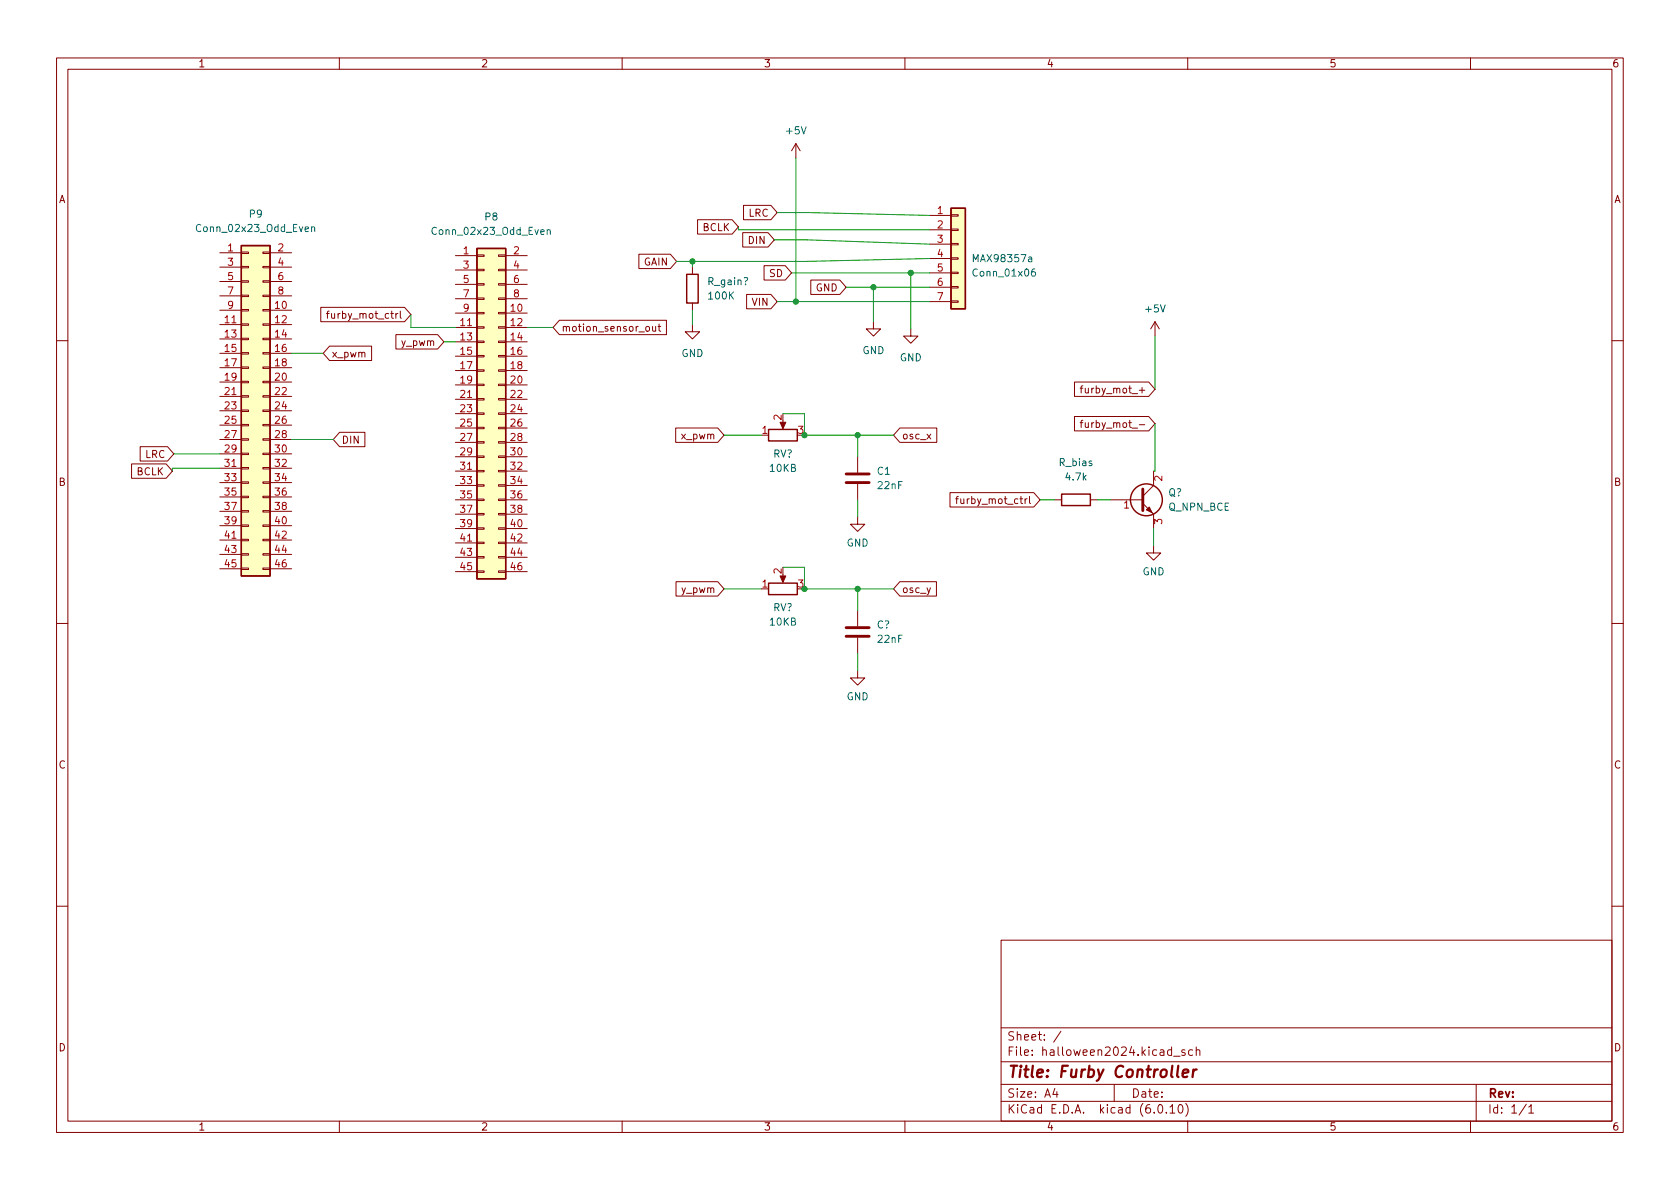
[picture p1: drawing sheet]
<svg xmlns="http://www.w3.org/2000/svg" width="297mm" height="210mm" viewBox="0 0 297 210" stroke-linecap="round" stroke-linejoin="round" font-family="sans-serif">
<g fill="none" stroke="#840000" stroke-width=".18">
<path d="M10 10.2h277v190.1h-277zM12 12.2h273v186.1h-273zM60 10.2v2M110 10.2v2M160 10.2v2M210 10.2v2M260 10.2v2M123.3 38.9h6.1l1.2 1.2-1.2 1.3h-6.1zM131.5 36.3h4.8l1.1 1.3-1.1 1.3h-4.8zM140.7 25.4l-.7 1.3M140.7 25.4v2.5M140.7 25.4l.8 1.3"/>
<path d="M164.3 38.1h3.8M168.1 38h1.3v.2h-1.3zM38.9 44.7h3.8M38.9 54.9h3.8M38.9 57.4h3.8M38.9 59.9h3.8M38.9 47.2h3.8M38.9 49.8h3.8M38.9 52.3h3.8M42.7 59.8h1.2v.3h-1.2zM42.7 57.3h1.2v.2h-1.2zM42.7 54.7h1.2v.3h-1.2z"/>
<path d="M42.7 52.2h1.2v.2h-1.2zM42.7 49.7h1.2v.2h-1.2zM42.7 47.1h1.2v.3h-1.2zM42.7 44.6h1.2v.2h-1.2zM46.5 59.8h1.3v.3h-1.3zM46.5 57.3h1.3v.2h-1.3zM46.5 54.7h1.3v.3h-1.3zM46.5 52.2h1.3v.2h-1.3zM46.5 49.7h1.3v.2h-1.3zM46.5 47.1h1.3v.3h-1.3zM46.5 44.6h1.3v.2h-1.3zM47.8 44.7h3.8"/>
<path d="M47.8 54.9h3.8M47.8 57.4h3.8M47.8 59.9h3.8M47.8 47.2h3.8M47.8 49.8h3.8M47.8 52.3h3.8M56.7 54.3h14.8l1.1 1.3-1.1 1.3h-14.8zM57.7 55.4h.5M58.2 55l-.3 .2v1.1M70 59.2h7.4l1.1 1.2-1.1 1.3h-7.4zM70.8 55v1.1l.2 .2M80.5 45.2h3.8"/>
<path d="M80.5 55.4h3.8M80.5 57.9h3.8M80.5 47.7h3.8M80.5 50.3h3.8M80.5 52.8h3.8M84.3 57.8h1.3v.2h-1.3zM84.3 55.2h1.3v.3h-1.3zM84.3 52.7h1.3v.3h-1.3zM84.3 50.2h1.3v.2h-1.3zM84.3 47.6h1.3v.3h-1.3zM84.3 45.1h1.3v.2h-1.3zM88.1 57.8h1.3v.2h-1.3z"/>
<path d="M88.1 55.2h1.3v.3h-1.3zM88.1 52.7h1.3v.3h-1.3zM88.1 50.2h1.3v.2h-1.3zM88.1 47.6h1.3v.3h-1.3zM88.1 45.1h1.3v.2h-1.3zM89.4 45.2h3.8M89.4 55.4h3.8M89.4 57.9h3.8M89.4 47.7h3.8M89.4 50.3h3.8M89.4 52.8h3.8M98.9 56.6h18.9v2.6h-18.9l-1.1-1.3z"/>
<path d="M113 45h5.5l1.1 1.2-1.1 1.3h-5.5zM115.4 57.7v.8l.3 .1 .2-.1M115.9 57.7v.9M116.3 57.7h.5M116.5 57.3v1.1l.3 .2M122.4 57.4v1.3h1.3l-1.3 1.2-1.2-1.2h1.2M122.4 47.2v1.3M122.4 53.6v1.3M131.3 41.1h4.5l1.1 1.3-1.1 1.3h-4.5zM132 52.1h4.3l1.1 1.2-1.1 1.3h-4.3zM135.1 47h3.7l1.2 1.3-1.2 1.2h-3.7zM143.4 49.5h5.1l1.1 1.3-1.1 1.3h-5.1z"/>
<path d="M154.4 56.9v1.3h1.3l-1.3 1.2-1.2-1.2h1.2M161 58.2v1.2h1.3l-1.3 1.3-1.2-1.3h1.2M164.3 40.6h3.8M164.3 43.2h3.8M164.3 45.7h3.8M164.3 48.3h3.8M164.3 50.8h3.8M164.3 53.3h3.8M168.1 53.2h1.3v.3h-1.3zM168.1 50.7h1.3v.2h-1.3zM168.1 48.1h1.3v.3h-1.3zM168.1 45.6h1.3v.2h-1.3z"/>
<path d="M168.1 43h1.3v.3h-1.3zM168.1 40.5h1.3v.3h-1.3zM204.2 56.9l-.7 1.3M204.2 56.9v2.5M204.2 56.9l.8 1.3M10 60.2h2M24.8 79h4.8l1.1 1.3-1.1 1.2h-4.8zM38.9 62.5h3.8M38.9 65h3.8M38.9 67.6h3.8M38.9 70.1h3.8M38.9 72.6h3.8"/>
<path d="M38.9 75.2h3.8M38.9 77.7h3.8M42.7 77.6h1.2v.2h-1.2zM42.7 75.1h1.2v.2h-1.2zM42.7 72.5h1.2v.3h-1.2zM42.7 70h1.2v.2h-1.2zM42.7 67.4h1.2v.3h-1.2zM42.7 64.9h1.2v.2h-1.2zM42.7 62.4h1.2v.2h-1.2zM46.5 77.6h1.3v.2h-1.3zM46.5 75.1h1.3v.2h-1.3zM46.5 72.5h1.3v.3h-1.3z"/>
<path d="M46.5 70h1.3v.2h-1.3zM46.5 67.4h1.3v.3h-1.3zM46.5 64.9h1.3v.2h-1.3zM46.5 62.4h1.3v.2h-1.3zM47.8 62.5h3.8M47.8 65h3.8M47.8 67.6h3.8M47.8 70.1h3.8M47.8 72.6h3.8M47.8 75.2h3.8M47.8 77.7h3.8M58.3 61.2h7.4v2.5h-7.4l-1.2-1.2z"/>
<path d="M60 76.4h4.5v2.6h-4.5l-1.1-1.3zM80.5 60.4h3.8M80.5 63h3.8M80.5 65.5h3.8M80.5 68.1h3.8M80.5 70.6h3.8M80.5 73.1h3.8M80.5 75.7h3.8M80.5 78.2h3.8M84.3 78.1h1.3v.3h-1.3zM84.3 75.6h1.3v.2h-1.3zM84.3 73h1.3v.3h-1.3z"/>
<path d="M84.3 70.5h1.3v.2h-1.3zM84.3 67.9h1.3v.3h-1.3zM84.3 65.4h1.3v.3h-1.3zM84.3 62.9h1.3v.2h-1.3zM84.3 60.3h1.3v.3h-1.3zM88.1 78.1h1.3v.3h-1.3zM88.1 75.6h1.3v.2h-1.3zM88.1 73h1.3v.3h-1.3zM88.1 70.5h1.3v.2h-1.3zM88.1 67.9h1.3v.3h-1.3zM88.1 65.4h1.3v.3h-1.3zM88.1 62.9h1.3v.2h-1.3z"/>
<path d="M88.1 60.3h1.3v.3h-1.3zM89.4 60.4h3.8M89.4 63h3.8M89.4 65.5h3.8M89.4 68.1h3.8M89.4 70.6h3.8M89.4 73.1h3.8M89.4 75.7h3.8M89.4 78.2h3.8M119.5 75.7h7.4l1.1 1.3-1.1 1.2h-7.4zM138.4 74.4v1M159.1 75.7h6.5v2.5h-6.5l-1.1-1.2z"/>
<path d="M190 73.7h13.1l1.1 1.2-1.1 1.3h-13.1zM190 67.6h13.1l1.1 1.2-1.1 1.3h-13.1zM191 74.7h.5M191 68.6h.5M191.5 74.3l-.3 .2v1.1M191.5 68.2l-.3 .2v1.1M191.9 74.7v.8l.3 .1 .2-.1M285 60.2h2M23.3 82h6.1l1.1 1.3-1.1 1.3h-6.1zM38.9 80.3h3.8M38.9 82.8h3.8M38.9 85.3h3.8"/>
<path d="M38.9 87.9h3.8M38.9 90.4h3.8M38.9 93h3.8M38.9 95.5h3.8M38.9 98h3.8M42.7 97.9h1.2v.3h-1.2zM42.7 95.4h1.2v.2h-1.2zM42.7 92.8h1.2v.3h-1.2zM42.7 90.3h1.2v.2h-1.2zM42.7 87.8h1.2v.2h-1.2zM42.7 85.2h1.2v.3h-1.2zM42.7 82.7h1.2v.2h-1.2z"/>
<path d="M42.7 80.1h1.2v.3h-1.2zM46.5 97.9h1.3v.3h-1.3zM46.5 95.4h1.3v.2h-1.3zM46.5 92.8h1.3v.3h-1.3zM46.5 90.3h1.3v.2h-1.3zM46.5 87.8h1.3v.2h-1.3zM46.5 85.2h1.3v.3h-1.3zM46.5 82.7h1.3v.2h-1.3zM46.5 80.1h1.3v.3h-1.3zM47.8 80.3h3.8M47.8 82.8h3.8M47.8 85.3h3.8"/>
<path d="M47.8 87.9h3.8M47.8 90.4h3.8M47.8 93h3.8M47.8 95.5h3.8M47.8 98h3.8M80.5 88.4h3.8M80.5 80.8h3.8M80.5 83.3h3.8M80.5 85.8h3.8M80.5 90.9h3.8M80.5 93.5h3.8M80.5 96h3.8"/>
<path d="M80.5 98.5h3.8M84.3 98.4h1.3v.3h-1.3zM84.3 95.9h1.3v.2h-1.3zM84.3 93.3h1.3v.3h-1.3zM84.3 90.8h1.3v.3h-1.3zM84.3 88.3h1.3v.2h-1.3zM84.3 85.7h1.3v.3h-1.3zM84.3 83.2h1.3v.2h-1.3zM84.3 80.6h1.3v.3h-1.3zM88.1 98.4h1.3v.3h-1.3zM88.1 95.9h1.3v.2h-1.3zM88.1 93.3h1.3v.3h-1.3z"/>
<path d="M88.1 90.8h1.3v.3h-1.3zM88.1 88.3h1.3v.2h-1.3zM88.1 85.7h1.3v.3h-1.3zM88.1 83.2h1.3v.2h-1.3zM88.1 80.6h1.3v.3h-1.3zM89.4 88.4h3.8M89.4 80.8h3.8M89.4 83.3h3.8M89.4 85.8h3.8M89.4 90.9h3.8M89.4 93.5h3.8M89.4 96h3.8"/>
<path d="M89.4 98.5h3.8M151.6 91.4v1.3h1.3l-1.3 1.3-1.2-1.3h1.2M151.6 80.8v2.8M151.6 85.6v2.8M168 87.1h14.8l1.1 1.3-1.1 1.3h-14.8zM169 88.2h.4M169.4 87.8l-.3 .2v1.1M182 87.8v1.1l.2 .2M186.4 88.4h1.3M192.8 88.4h1.3M196.3 88.4h5.8M202.1 89l1.9 1.9v2.6"/>
<path d="M204 96.5v1.3h1.2l-1.2 1.3-1.3-1.3h1.3M204 83.3v2.5l-1.9 2M10 110.2h2M38.9 100.6h3.8M42.7 100.5h1.2v.2h-1.2zM46.5 100.5h1.3v.2h-1.3zM47.8 100.6h3.8M80.5 101.1h3.8M84.3 101h1.3v.2h-1.3zM88.1 101h1.3v.2h-1.3zM89.4 101.1h3.8M119.5 102.9h7.4l1.1 1.2-1.1 1.3h-7.4z"/>
<path d="M138.4 101.6v1M151.6 118.6v1.3h1.3l-1.3 1.3-1.2-1.3h1.2M151.6 107.9v2.8M151.6 112.8v2.8M159.1 102.9h6.5v2.5h-6.5l-1.1-1.3zM285 110.2h2M10 160.2h2M177 166.3h108v32h-108zM285 160.2h2M60 198.3v2M110 198.3v2M160 198.3v2"/>
<path d="M177 194.8h108M177 191.8h108M177 187.8h108M177 181.8h108M186.5 192.5l-.4 1h1M186.9 193v1M187.6 182.4l-1.3 1.9M197 191.8v3M204.9 195.4l.2-.1a.81 .81 0 0 1 .6 .7 .81 .81 0 0 1-.3 .8h-.2a.81 .81 0 0 1-.6-.6 .81 .81 0 0 1 .3-.8zM206.2 196.7v.1M206.9 195.8l.4-.5v1.5M206.9 196.8h.8"/>
<path d="M207.1 185.7l-.4-.1-.3 .3v.4l.2 .3h.5M207.1 185.1v1.5M207.5 186.8h1.1M208.5 195.4l.1-.1a.81 .81 0 0 1 .6 .7 .81 .81 0 0 1-.3 .8h-.1a.81 .81 0 0 1-.6-.6 .81 .81 0 0 1 .3-.8zM209.5 185.7l-.4-.1-.2 .2 .1 .3 .5 .1v.4h-.6M209.6 195.1a1.72 1.72 0 0 1 0 2.3M210 198.3v2M210.9 185.7l-.5-.1-.3 .3v.4l.2 .3h.6M211.5 185.8l.2-.2 .4 .1v.9M211.5 185.1v1.5M260 198.3v2M261 191.8v6.5"/>
<path d="M269.9 195.3l-1.3 1.9M270.3 195.8l.4-.5v1.5M270.3 196.8h.9"/>
</g>
<path d="M209.1 189.8l1-.2-.1-.4-.1-.1-.6 .1-.2 1 .2 .3 .6-.1M211 189.1l-.2 1.4M211.6 189.1l-.4 .1-.2 .3" fill="none" stroke="#840000" stroke-width=".4"/>
<g fill="none" stroke="#840000" stroke-width=".25">
<path d="M168.1 36.8h2.6v17.8h-2.6zM42.7 43.4h5.1v58.4h-5.1zM84.3 43.9h5.1v58.5h-5.1zM121.4 48.5h2v5.1h-2zM135.9 75.9h5.1v2.1h-5.1zM187.7 87.4h5.1v2h-5.1zM135.9 103.1h5.1v2.1h-5.1z"/>
<circle cx="202.7" cy="88.4" r="2.82"/>
</g>
<path d="M149.6 85.3h4.1M149.6 83.8h4.1M202.1 86.5v3.8M149.6 112.5h4.1M149.6 111h4.1" fill="none" stroke="#840000" stroke-width=".51"/>
<g fill="#840000" stroke="#840000" stroke-width=".18">
<path d="M202.7 90.2l.5-.5 .5 1z"/>
<path d="M137.9 74.7h1l-.5 1.1z"/>
<path d="M137.9 101.8h1l-.5 1.2z"/>
</g>
<g fill="#ffffc2" stroke="#ffffc2" stroke-width=".18">
<path d="M84.3 43.9h5.1v58.5h-5.1z"/>
<path d="M168.1 36.8h2.6v17.8h-2.6z"/>
<path d="M42.7 43.4h5.1v58.4h-5.1z"/>
</g>
<path d="M55.1 40.2l.2-.1 .3 .1v.8M55.1 40.1v.9M96.8 40.7l.1-.1 .3 .1 .1 .8M96.8 40.6v.9M183 47.6h-.4a.86 .86 0 0 0 0 1.2l.4-.1 .1-.4-.2-.3h-.3l-.2 .3" fill="none" stroke="#006464" stroke-width=".18"/>
<g fill="none" stroke="#009600" stroke-width=".18">
<path d="M137.4 37.6h5.3l21.6 .5M140.7 27.9v25.4M72.6 55.6v2.3h7.9M93.2 57.9h4.6M122.4 46.2v1M122.4 54.9v2.5M130.6 40.1v.5h33.7M136.9 42.4h5.8l21.6 .8M137.4 53.3h26.9M140 48.3h24.3M149.6 50.8h14.7M154.4 50.8v6.1"/>
<path d="M161 48.3v9.9M164.3 45.7l-21.6 .5h-23.1M204.2 59.4v9.4M51.6 62.5h5.5M51.6 77.7h7.3M78.5 60.4h2M128 77h6.6M138.4 73.1h3.8v3.9h15.8M151.6 77v3.8M204.2 74.9v8.4h-.2M30.7 80.3h8.2M38.9 82.8h-8.4v.5"/>
<path d="M151.6 88.4v3M183.9 88.4h2.5M194.1 88.4h2.2M204 93.5v3M128 104.1h6.6M138.4 100.3h3.8v3.8h15.8M151.6 104.1v3.8M151.6 115.6v3"/>
</g>
<g fill="#009600" stroke="#009600" stroke-width=".18">
<circle cx="122.4" cy="46.2" r=".46"/>
<circle cx="151.6" cy="104.1" r=".46"/>
<circle cx="142.2" cy="104.1" r=".46"/>
<circle cx="151.6" cy="77" r=".46"/>
<circle cx="142.2" cy="77" r=".46"/>
<circle cx="161" cy="48.3" r=".46"/>
<circle cx="140.7" cy="53.3" r=".46"/>
<circle cx="154.4" cy="50.8" r=".46"/>
</g>
<text font-size="2.8" fill="#840000" x="178" y="190.6">Title: Furby Controller</text>
<g font-size="2.1" fill="#840000">
<text x="178" y="184">Sheet: /</text>
<text x="178" y="186.7">File: halloween2024.kicad_sch</text>
<text x="178" y="196.9">KiCad E.D.A. kicad (6.0.10)</text>
<text x="178" y="194.1">Size: A4</text>
<text x="200" y="194.1">Date:</text>
<text x="263" y="194.1">Rev:</text>
<text x="263" y="196.9">Id: 1/1</text>
</g>
<g font-size="1.8" fill="#840000">
<text x="35" y="11.9">1</text>
<text x="85" y="11.9">2</text>
<text x="135" y="11.9">3</text>
<text x="185" y="11.9">4</text>
<text x="235" y="11.9">5</text>
<text x="285" y="11.9">6</text>
<text x="10.3" y="35.9">A</text>
<text x="285.3" y="35.9">A</text>
<text x="124.2" y="40.9">BCLK</text>
<text x="132.4" y="38.3">LRC</text>
<text x="113.8" y="46.9">GAIN</text>
<text x="132.4" y="43.1">DIN</text>
<text x="136.1" y="49">SD</text>
<text x="144.2" y="51.5">GND</text>
<text x="58.8" y="56.3">furby_mot_ctrl</text>
<text x="99.2" y="58.6">motion_sensor_out</text>
<text x="133" y="54.1">VIN</text>
<text x="58.6" y="63.2">x_pwm</text>
<text x="71.1" y="61.2">y_pwm</text>
<text x="192.1" y="69.6">furby_mot_+</text>
<text x="120.6" y="77.7">x_pwm</text>
<text x="159.4" y="77.7">osc_x</text>
<text x="192.6" y="75.7">furby_mot_-</text>
<text x="25.7" y="81">LRC</text>
<text x="60.4" y="78.4">DIN</text>
<text x="10.3" y="85.9">B</text>
<text x="24.1" y="84">BCLK</text>
<text x="170.1" y="89.1">furby_mot_ctrl</text>
<text x="285.3" y="85.9">B</text>
<text x="120.6" y="104.9">y_pwm</text>
<text x="159.4" y="104.9">osc_y</text>
<text x="10.3" y="135.9">C</text>
<text x="285.3" y="135.9">C</text>
<text x="10.3" y="185.9">D</text>
<text x="285.3" y="185.9">D</text>
<text x="35" y="199.9">1</text>
<text x="85" y="199.9">2</text>
<text x="135" y="199.9">3</text>
<text x="185" y="199.9">4</text>
<text x="235" y="199.9">5</text>
<text x="285" y="199.9">6</text>
</g>
<g font-size="1.8" fill="#006464">
<text x="139.1" y="23.7">+5V</text>
<text x="35.1" y="41">Conn_02x23_Odd_Even</text>
<text x="44.1" y="38.5">P9</text>
<text x="76.8" y="41.5">Conn_02x23_Odd_Even</text>
<text x="85.8" y="39">P8</text>
<text x="172.3" y="46.3">MAX98357a</text>
<text x="125.2" y="50.4">R_gain?</text>
<text x="125.4" y="53">100K</text>
<text x="172.3" y="48.9">Conn_01x06</text>
<text x="202.6" y="55.2">+5V</text>
<text x="120.5" y="63.1">GND</text>
<text x="152.5" y="62.6">GND</text>
<text x="159.1" y="63.9">GND</text>
<text x="136.2" y="83.4">10KB</text>
<text x="136.7" y="80.9">RV?</text>
<text x="155.1" y="83.9">C1</text>
<text x="187.3" y="82.4">R_bias</text>
<text x="155.3" y="86.5">22nF</text>
<text x="188.5" y="85">4.7k</text>
<text x="206.6" y="87.8">Q?</text>
<text x="206.6" y="90.3">Q_NPN_BCE</text>
<text x="149.7" y="96.6">GND</text>
<text x="202" y="101.7">GND</text>
<text x="136.2" y="110.6">10KB</text>
<text x="136.7" y="108.1">RV?</text>
<text x="155" y="111.1">C?</text>
<text x="155.3" y="113.7">22nF</text>
<text x="149.7" y="123.8">GND</text>
</g>
<g font-size="1.8" fill="#a90000">
<text x="165.8" y="37.8">1</text>
<text x="165.8" y="40.4">2</text>
<text x="40.3" y="44.4">1</text>
<text x="40.3" y="47">3</text>
<text x="49.2" y="44.4">2</text>
<text x="49.2" y="47">4</text>
<text x="81.9" y="45">1</text>
<text x="81.9" y="47.5">3</text>
<text x="90.8" y="45">2</text>
<text x="90.8" y="47.5">4</text>
<text x="165.8" y="42.9">3</text>
<text x="165.8" y="45.5">4</text>
<text x="40.3" y="49.5">5</text>
<text x="40.3" y="52.1">7</text>
<text x="49.2" y="49.5">6</text>
<text x="49.2" y="52.1">8</text>
<text x="81.9" y="50">5</text>
<text x="81.9" y="52.6">7</text>
<text x="90.8" y="50">6</text>
<text x="90.8" y="52.6">8</text>
<text x="165.8" y="48">5</text>
<text x="165.8" y="50.5">6</text>
<text x="165.8" y="53.1">7</text>
<text x="39.8" y="57.1">11</text>
<text x="39.8" y="59.7">13</text>
<text x="40.3" y="54.6">9</text>
<text x="48.7" y="54.6">10</text>
<text x="48.7" y="57.1">12</text>
<text x="48.7" y="59.7">14</text>
<text x="81.4" y="57.7">11</text>
<text x="81.9" y="55.1">9</text>
<text x="90.3" y="55.1">10</text>
<text x="90.3" y="57.7">12</text>
<text x="39.8" y="62.2">15</text>
<text x="39.8" y="64.8">17</text>
<text x="48.7" y="62.2">16</text>
<text x="48.7" y="64.8">18</text>
<text x="81.4" y="60.2">13</text>
<text x="81.4" y="62.7">15</text>
<text x="81.4" y="65.3">17</text>
<text x="90.3" y="60.2">14</text>
<text x="90.3" y="62.7">16</text>
<text x="90.3" y="65.3">18</text>
<text x="39.8" y="67.3">19</text>
<text x="39.8" y="69.8">21</text>
<text x="48.7" y="67.3">20</text>
<text x="48.7" y="69.8">22</text>
<text x="81.4" y="67.8">19</text>
<text x="81.4" y="70.4">21</text>
<text x="90.3" y="67.8">20</text>
<text x="90.3" y="70.4">22</text>
<text x="39.8" y="72.4">23</text>
<text x="39.8" y="74.9">25</text>
<text x="39.8" y="77.5">27</text>
<text x="48.7" y="72.4">24</text>
<text x="48.7" y="74.9">26</text>
<text x="48.7" y="77.5">28</text>
<text x="81.4" y="72.9">23</text>
<text x="81.4" y="75.4">25</text>
<text x="81.4" y="78">27</text>
<text x="90.3" y="72.9">24</text>
<text x="90.3" y="75.4">26</text>
<text x="90.3" y="78">28</text>
<text x="134.8" y="76.7">1</text>
<text x="138.2" y="74.3" transform="rotate(-90 138.2 74.3)">2</text>
<text x="141.1" y="76.7">3</text>
<text x="39.8" y="80">29</text>
<text x="39.8" y="82.5">31</text>
<text x="48.7" y="80">30</text>
<text x="48.7" y="82.5">32</text>
<text x="81.4" y="80.5">29</text>
<text x="81.4" y="83.1">31</text>
<text x="90.3" y="80.5">30</text>
<text x="90.3" y="83.1">32</text>
<text x="39.8" y="85.1">33</text>
<text x="39.8" y="87.6">35</text>
<text x="48.7" y="85.1">34</text>
<text x="48.7" y="87.6">36</text>
<text x="81.4" y="85.6">33</text>
<text x="81.4" y="88.1">35</text>
<text x="90.3" y="85.6">34</text>
<text x="90.3" y="88.1">36</text>
<text x="198.7" y="89.9">1</text>
<text x="205.5" y="85.1" transform="rotate(-90 205.5 85.1)">2</text>
<text x="39.8" y="90.2">37</text>
<text x="39.8" y="92.7">39</text>
<text x="39.8" y="95.2">41</text>
<text x="48.7" y="90.2">38</text>
<text x="48.7" y="92.7">40</text>
<text x="48.7" y="95.2">42</text>
<text x="81.4" y="90.7">37</text>
<text x="81.4" y="93.2">39</text>
<text x="81.4" y="95.8">41</text>
<text x="90.3" y="90.7">38</text>
<text x="90.3" y="93.2">40</text>
<text x="90.3" y="95.8">42</text>
<text x="205.5" y="92.7" transform="rotate(-90 205.5 92.7)">3</text>
<text x="39.8" y="97.8">43</text>
<text x="39.8" y="100.3">45</text>
<text x="48.7" y="97.8">44</text>
<text x="48.7" y="100.3">46</text>
<text x="81.4" y="98.3">43</text>
<text x="81.4" y="100.8">45</text>
<text x="90.3" y="98.3">44</text>
<text x="90.3" y="100.8">46</text>
<text x="138.2" y="101.5" transform="rotate(-90 138.2 101.5)">2</text>
<text x="134.8" y="103.9">1</text>
<text x="141.1" y="103.9">3</text>
</g>
</svg>
